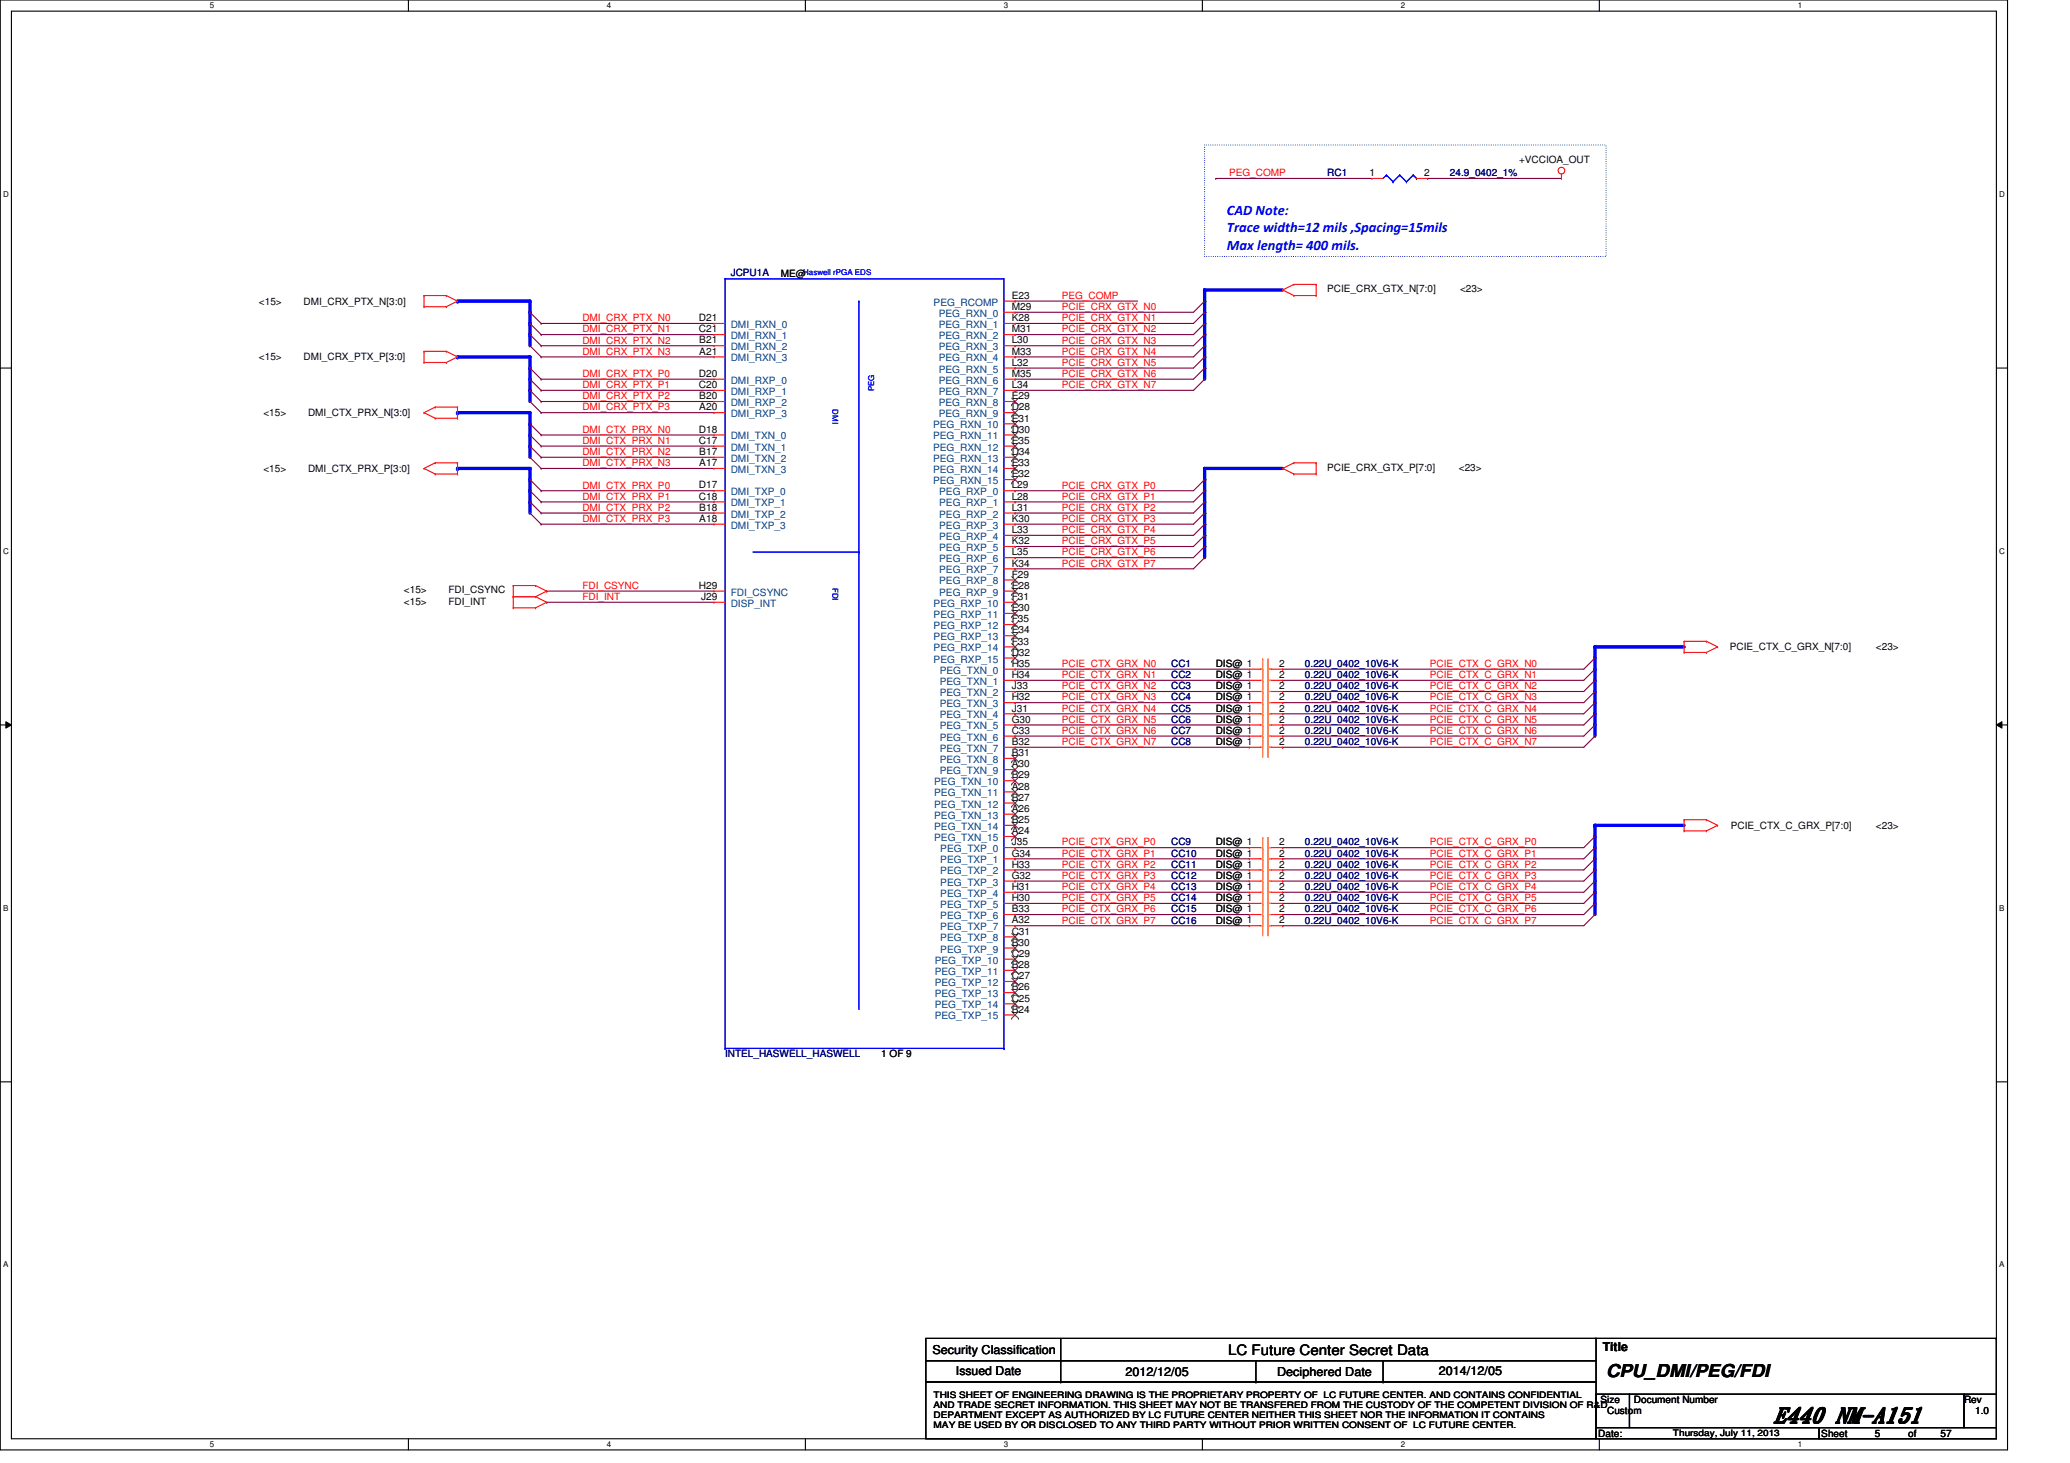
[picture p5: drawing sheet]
<svg xmlns="http://www.w3.org/2000/svg" width="297mm" height="210mm" viewBox="0 0 297 210" stroke-linecap="round" stroke-linejoin="round" font-family="sans-serif">
<path d="M0 0h288.1v208h-288.1zM1.6 1.6h284.9v204.8h-284.9z" fill="none" stroke="#000" stroke-width=".16"/>
<g fill="#fff">
<path d="M30.1 .2h.7v1.2h-.7z"/>
<path d="M30.1 206.6h.7v1.3h-.7z"/>
</g>
<path d="M58.6 0v1.6M58.6 206.4v1.6" fill="none" stroke="#000" stroke-width=".16"/>
<g fill="#fff">
<path d="M87.1 .2h.6v1.2h-.6z"/>
<path d="M87.1 206.6h.6v1.3h-.6z"/>
</g>
<path d="M115.6 0v1.6M115.6 206.4v1.6" fill="none" stroke="#000" stroke-width=".16"/>
<g fill="#fff">
<path d="M144.1 .2h.6v1.2h-.6z"/>
<path d="M144.1 206.6h.6v1.3h-.6z"/>
</g>
<path d="M172.5 0v1.6M172.5 206.4v1.6" fill="none" stroke="#000" stroke-width=".16"/>
<g fill="#fff">
<path d="M201 .2h.7v1.2h-.7z"/>
<path d="M201 206.6h.7v1.3h-.7z"/>
</g>
<path d="M229.5 0v1.6M229.5 206.4v1.6" fill="none" stroke="#000" stroke-width=".16"/>
<g fill="#fff">
<path d="M258 .2h.6v1.2h-.6z"/>
<path d="M258 206.6h.6v1.3h-.6z"/>
<path d="M.4 27.2h.9v1.3h-.9z"/>
<path d="M286.9 27.2h.8v1.3h-.8z"/>
<path d="M.4 78.4h.9v1.3h-.9z"/>
<path d="M286.9 78.4h.8v1.3h-.8z"/>
</g>
<path d="M0 52.8h1.6M286.5 52.8h1.6" fill="none" stroke="#000" stroke-width=".16"/>
<g fill="#fff">
<path d="M.4 129.6h.8v1.3h-.8z"/>
<path d="M286.9 129.6h.7v1.3h-.7z"/>
</g>
<path d="M0 104h1.6M286.5 104h1.6" fill="none" stroke="#000" stroke-width=".16"/>
<path d="M.8 103.5l.8 .5-.8 .5zM286.5 104l.8-.5v1z" fill="#000"/>
<path d="M.8 103.5l.8 .5-.8 .5zM286.5 104l.8-.5v1z" fill="none" stroke="#000" stroke-width=".14"/>
<g fill="#fff">
<path d="M.4 180.8h.8v1.3h-.8z"/>
<path d="M286.9 180.8h.7v1.3h-.7z"/>
</g>
<path d="M0 155.2h1.6M286.5 155.2h1.6" fill="none" stroke="#000" stroke-width=".16"/>
<path d="M172.9 20.8h57.6v16h-57.6z" fill="none" stroke="#00f" stroke-width=".16" stroke-dasharray="0 .3"/>
<path d="M76 48v1.6" fill="none" stroke="#00f" stroke-width=".48"/>
<circle cx="76" cy="48" r=".24" fill="#00f"/>
<path d="M77.6 51.2h.1M77.6 49.6h.1M77.6 48h.1M77.6 46.4h.1M77.6 51.2h24.9M77.6 49.6h24.9M77.6 48h24.9M77.6 46.4h24.9" fill="none" stroke="#800040" stroke-width=".16"/>
<path d="M65.6 43.2h10.4" fill="none" stroke="#00f" stroke-width=".48"/>
<circle cx="65.6" cy="43.2" r=".24" fill="#00f"/>
<path d="M77.6 56h.1M77.6 57.6h.1M77.6 56h24.9M77.6 57.6h24.9" fill="none" stroke="#800040" stroke-width=".16"/>
<path d="M76 56v1.6" fill="none" stroke="#00f" stroke-width=".48"/>
<circle cx="76" cy="56" r=".24" fill="#00f"/>
<path d="M65.6 51.2h10.4" fill="none" stroke="#00f" stroke-width=".48"/>
<circle cx="65.6" cy="51.2" r=".24" fill="#00f"/>
<path d="M77.6 59.2h.1M77.6 54.4h.1M77.6 59.2h24.9M77.6 54.4h24.9" fill="none" stroke="#800040" stroke-width=".16"/>
<path d="M65.6 59.2h10.4" fill="none" stroke="#00f" stroke-width=".48"/>
<circle cx="65.6" cy="59.2" r=".24" fill="#00f"/>
<path d="M76 64v1.6" fill="none" stroke="#00f" stroke-width=".48"/>
<circle cx="76" cy="64" r=".24" fill="#00f"/>
<g fill="none" stroke="#800040" stroke-width=".16">
<path d="M77.6 64h.1M77.6 65.6h.1M77.6 67.2h.1M77.6 62.4h.1M77.6 73.6h.1M77.6 75.2h.1M77.6 70.4h.1M77.6 64h24.9M77.6 65.6h24.9M77.6 67.2h24.9M77.6 62.4h24.9M77.6 73.6h24.9"/>
<path d="M77.6 75.2h24.9M77.6 70.4h24.9"/>
</g>
<path d="M65.6 67.2h10.4" fill="none" stroke="#00f" stroke-width=".48"/>
<circle cx="65.6" cy="67.2" r=".24" fill="#00f"/>
<path d="M76 72v1.6" fill="none" stroke="#00f" stroke-width=".48"/>
<circle cx="76" cy="72" r=".24" fill="#00f"/>
<path d="M77.6 72h.1M77.6 72h24.9M78.4 84.8h.1M78.4 86.4h.1M78.4 84.8h24.1M78.4 86.4h24.1" fill="none" stroke="#800040" stroke-width=".16"/>
<path d="M172.9 78.4v1.6" fill="none" stroke="#00f" stroke-width=".48"/>
<circle cx="172.9" cy="78.4" r=".24" fill="#00f"/>
<path d="M172.9 67.2h11.2" fill="none" stroke="#00f" stroke-width=".48"/>
<circle cx="172.9" cy="67.2" r=".24" fill="#00f"/>
<g fill="none" stroke="#800040" stroke-width=".16">
<path d="M174.5 25.6h.1M174.5 25.6h22.4M204.9 25.6h.1M204.9 25.6h19.2M145.7 43.2h.1M145.7 43.2h17.6M145.7 72h.1M145.7 76.8h.1M145.7 73.6h.1M145.7 75.2h.1M145.7 78.4h.1M145.7 70.4h.1"/>
<path d="M145.7 72h25.6M145.7 76.8h25.6M145.7 73.6h25.6M145.7 75.2h25.6M145.7 78.4h25.6M145.7 70.4h25.6M145.7 81.6h.1M145.7 80h.1M145.7 96h.1M145.7 97.6h.1M145.7 99.2h.1M145.7 81.6h25.6"/>
<path d="M145.7 80h25.6M145.7 96h33.6M145.7 97.6h33.6M145.7 99.2h33.6M145.7 107.2h.1M145.7 104h.1M145.7 100.8h.1M145.7 105.6h.1M145.7 102.4h.1M145.7 107.2h33.6M145.7 104h33.6M145.7 100.8h33.6"/>
<path d="M145.7 105.6h33.6M145.7 102.4h33.6M145.7 123.2h.1M145.7 121.6h.1M145.7 129.6h.1M145.7 124.8h.1M145.7 132.8h.1M145.7 126.4h.1M145.7 131.2h.1M145.7 128h.1M145.7 123.2h33.6M145.7 121.6h33.6"/>
<path d="M145.7 129.6h33.6M145.7 124.8h33.6M145.7 132.8h33.6M145.7 126.4h33.6M145.7 131.2h33.6M145.7 128h33.6"/>
</g>
<path d="M228.9 104v1.6" fill="none" stroke="#00f" stroke-width=".48"/>
<circle cx="228.9" cy="104" r=".24" fill="#00f"/>
<path d="M228.9 92.8h12.8" fill="none" stroke="#00f" stroke-width=".48"/>
<circle cx="228.9" cy="92.8" r=".24" fill="#00f"/>
<g fill="none" stroke="#800040" stroke-width=".16">
<path d="M184.1 99.2h.1M184.1 96h.1M184.1 97.6h.1M184.1 99.2h43.2M184.1 96h43.2M184.1 97.6h43.2M184.1 100.8h.1M184.1 104h.1M184.1 107.2h.1M184.1 102.4h.1M184.1 105.6h.1M184.1 100.8h43.2"/>
<path d="M184.1 104h43.2M184.1 107.2h43.2M184.1 102.4h43.2M184.1 105.6h43.2"/>
</g>
<path d="M228.9 129.6v1.6" fill="none" stroke="#00f" stroke-width=".48"/>
<circle cx="228.9" cy="129.6" r=".24" fill="#00f"/>
<path d="M228.9 118.4h12.8" fill="none" stroke="#00f" stroke-width=".48"/>
<circle cx="228.9" cy="118.4" r=".24" fill="#00f"/>
<g fill="none" stroke="#800040" stroke-width=".16">
<path d="M184.1 123.2h.1M184.1 132.8h.1M184.1 121.6h.1M184.1 129.6h.1M184.1 126.4h.1M184.1 124.8h.1M184.1 128h.1M184.1 131.2h.1M184.1 123.2h43.2M184.1 132.8h43.2M184.1 121.6h43.2M184.1 129.6h43.2"/>
<path d="M184.1 126.4h43.2M184.1 124.8h43.2M184.1 128h43.2M184.1 131.2h43.2"/>
</g>
<path d="M172.9 52.8v1.6" fill="none" stroke="#00f" stroke-width=".48"/>
<circle cx="172.9" cy="52.8" r=".24" fill="#00f"/>
<path d="M172.9 41.6h11.2" fill="none" stroke="#00f" stroke-width=".48"/>
<circle cx="172.9" cy="41.6" r=".24" fill="#00f"/>
<g fill="none" stroke="#800040" stroke-width=".16">
<path d="M145.7 52.8h.1M145.7 56h.1M145.7 44.8h.1M145.7 46.4h.1M145.7 48h.1M145.7 49.6h.1M145.7 54.4h.1M145.7 51.2h.1M145.7 52.8h25.6M145.7 56h25.6M145.7 44.8h25.6M145.7 46.4h25.6"/>
<path d="M145.7 48h25.6M145.7 49.6h25.6M145.7 54.4h25.6M145.7 51.2h25.6"/>
</g>
<path d="M76 43.2v1.6" fill="none" stroke="#00f" stroke-width=".48"/>
<circle cx="76" cy="43.2" r=".24" fill="#00f"/>
<path d="M76 46.4v1.6" fill="none" stroke="#00f" stroke-width=".48"/>
<circle cx="76" cy="46.4" r=".24" fill="#00f"/>
<path d="M76 44.8v1.6" fill="none" stroke="#00f" stroke-width=".48"/>
<circle cx="76" cy="44.8" r=".24" fill="#00f"/>
<path d="M76 67.2v1.6" fill="none" stroke="#00f" stroke-width=".48"/>
<circle cx="76" cy="67.2" r=".24" fill="#00f"/>
<path d="M76 70.4v1.6" fill="none" stroke="#00f" stroke-width=".48"/>
<circle cx="76" cy="70.4" r=".24" fill="#00f"/>
<path d="M76 68.8v1.6" fill="none" stroke="#00f" stroke-width=".48"/>
<circle cx="76" cy="68.8" r=".24" fill="#00f"/>
<path d="M76 59.2v1.6" fill="none" stroke="#00f" stroke-width=".48"/>
<circle cx="76" cy="59.2" r=".24" fill="#00f"/>
<path d="M76 62.4v1.6" fill="none" stroke="#00f" stroke-width=".48"/>
<circle cx="76" cy="62.4" r=".24" fill="#00f"/>
<path d="M76 60.8v1.6" fill="none" stroke="#00f" stroke-width=".48"/>
<circle cx="76" cy="60.8" r=".24" fill="#00f"/>
<path d="M76 51.2v1.6" fill="none" stroke="#00f" stroke-width=".48"/>
<circle cx="76" cy="51.2" r=".24" fill="#00f"/>
<path d="M76 54.4v1.6" fill="none" stroke="#00f" stroke-width=".48"/>
<circle cx="76" cy="54.4" r=".24" fill="#00f"/>
<path d="M76 52.8v1.6" fill="none" stroke="#00f" stroke-width=".48"/>
<circle cx="76" cy="52.8" r=".24" fill="#00f"/>
<path d="M172.9 46.4v1.6" fill="none" stroke="#00f" stroke-width=".48"/>
<circle cx="172.9" cy="46.4" r=".24" fill="#00f"/>
<path d="M172.9 41.6v1.6" fill="none" stroke="#00f" stroke-width=".48"/>
<circle cx="172.9" cy="41.6" r=".24" fill="#00f"/>
<path d="M172.9 44.8v1.6" fill="none" stroke="#00f" stroke-width=".48"/>
<circle cx="172.9" cy="44.8" r=".24" fill="#00f"/>
<path d="M172.9 43.2v1.6" fill="none" stroke="#00f" stroke-width=".48"/>
<circle cx="172.9" cy="43.2" r=".24" fill="#00f"/>
<path d="M172.9 49.6v1.6" fill="none" stroke="#00f" stroke-width=".48"/>
<circle cx="172.9" cy="49.6" r=".24" fill="#00f"/>
<path d="M172.9 48v1.6" fill="none" stroke="#00f" stroke-width=".48"/>
<circle cx="172.9" cy="48" r=".24" fill="#00f"/>
<path d="M172.9 51.2v1.6" fill="none" stroke="#00f" stroke-width=".48"/>
<circle cx="172.9" cy="51.2" r=".24" fill="#00f"/>
<path d="M228.9 99.2v1.6" fill="none" stroke="#00f" stroke-width=".48"/>
<circle cx="228.9" cy="99.2" r=".24" fill="#00f"/>
<path d="M228.9 94.4v1.6" fill="none" stroke="#00f" stroke-width=".48"/>
<circle cx="228.9" cy="94.4" r=".24" fill="#00f"/>
<path d="M228.9 92.8v1.6" fill="none" stroke="#00f" stroke-width=".48"/>
<circle cx="228.9" cy="92.8" r=".24" fill="#00f"/>
<path d="M228.9 97.6v1.6" fill="none" stroke="#00f" stroke-width=".48"/>
<circle cx="228.9" cy="97.6" r=".24" fill="#00f"/>
<path d="M228.9 96v1.6" fill="none" stroke="#00f" stroke-width=".48"/>
<circle cx="228.9" cy="96" r=".24" fill="#00f"/>
<path d="M228.9 102.4v1.6" fill="none" stroke="#00f" stroke-width=".48"/>
<circle cx="228.9" cy="102.4" r=".24" fill="#00f"/>
<path d="M228.9 100.8v1.6" fill="none" stroke="#00f" stroke-width=".48"/>
<circle cx="228.9" cy="100.8" r=".24" fill="#00f"/>
<path d="M172.9 73.6v1.6" fill="none" stroke="#00f" stroke-width=".48"/>
<circle cx="172.9" cy="73.6" r=".24" fill="#00f"/>
<path d="M172.9 68.8v1.6" fill="none" stroke="#00f" stroke-width=".48"/>
<circle cx="172.9" cy="68.8" r=".24" fill="#00f"/>
<path d="M172.9 67.2v1.6" fill="none" stroke="#00f" stroke-width=".48"/>
<circle cx="172.9" cy="67.2" r=".24" fill="#00f"/>
<path d="M172.9 72v1.6" fill="none" stroke="#00f" stroke-width=".48"/>
<circle cx="172.9" cy="72" r=".24" fill="#00f"/>
<path d="M172.9 70.4v1.6" fill="none" stroke="#00f" stroke-width=".48"/>
<circle cx="172.9" cy="70.4" r=".24" fill="#00f"/>
<path d="M172.9 76.8v1.6" fill="none" stroke="#00f" stroke-width=".48"/>
<circle cx="172.9" cy="76.8" r=".24" fill="#00f"/>
<path d="M172.9 75.2v1.6" fill="none" stroke="#00f" stroke-width=".48"/>
<circle cx="172.9" cy="75.2" r=".24" fill="#00f"/>
<path d="M228.9 126.4v1.6" fill="none" stroke="#00f" stroke-width=".48"/>
<circle cx="228.9" cy="126.4" r=".24" fill="#00f"/>
<path d="M228.9 118.4v1.6" fill="none" stroke="#00f" stroke-width=".48"/>
<circle cx="228.9" cy="118.4" r=".24" fill="#00f"/>
<path d="M228.9 121.6v1.6" fill="none" stroke="#00f" stroke-width=".48"/>
<circle cx="228.9" cy="121.6" r=".24" fill="#00f"/>
<path d="M228.9 120v1.6" fill="none" stroke="#00f" stroke-width=".48"/>
<circle cx="228.9" cy="120" r=".24" fill="#00f"/>
<path d="M228.9 124.8v1.6" fill="none" stroke="#00f" stroke-width=".48"/>
<circle cx="228.9" cy="124.8" r=".24" fill="#00f"/>
<path d="M228.9 123.2v1.6" fill="none" stroke="#00f" stroke-width=".48"/>
<circle cx="228.9" cy="123.2" r=".24" fill="#00f"/>
<path d="M228.9 128v1.6" fill="none" stroke="#00f" stroke-width=".48"/>
<circle cx="228.9" cy="128" r=".24" fill="#00f"/>
<g fill="none" stroke="#f00" stroke-width=".16">
<path d="M196.9 25.6h.1M196.9 25.6h1.6M203.3 25.6h1.6M204.9 25.6h.1M224.1 25.6h.1M224.1 25v.6M60.8 42.4h.1M60.8 44h.1M60.8 50.4h.1M60.8 52h.1M60.8 59.2h.1M60.8 42.4h3.2"/>
<path d="M60.8 42.4v1.6M60.8 50.4v1.6M60.8 44h3.2M60.8 50.4h3.2M60.8 52h3.2M60.8 59.2l1.6 .8M62.4 58.4h.1M62.4 58.4l-1.6 .8M62.4 58.4h3.2M64 42.4h.1M64 44h.1M64 50.4h.1"/>
<path d="M64 52h.1M64 42.4l1.6 .8M64 50.4l1.6 .8M65.6 43.2h.1M65.6 51.2h.1M65.6 58.4h.1M65.6 43.2l-1.6 .8M65.6 51.2l-1.6 .8M65.6 58.4v1.6M102.5 59.2h.1M102.5 57.6h.1M102.5 56h.1"/>
<path d="M102.5 54.4h.1M102.5 51.2h.1M102.5 49.6h.1M102.5 48h.1M102.5 46.4h.1M102.5 59.2h1.6M102.5 57.6h1.6M102.5 56h1.6M102.5 54.4h1.6M102.5 51.2h1.6M102.5 49.6h1.6M102.5 48h1.6"/>
<path d="M102.5 46.4h1.6M144.1 59.2h1.6M144.1 57.6h1.6M144.1 56h1.6M144.1 54.4h1.6M144.1 52.8h1.6M144.1 51.2h1.6M144.1 49.6h1.6M144.1 48h1.6M144.1 46.4h1.6M144.1 44.8h1.6M144.1 43.2h1.6"/>
<path d="M145.7 59.2h.1M145.7 57.6h.1M145.7 56h.1M145.7 54.4h.1M145.7 52.8h.1M145.7 51.2h.1M145.7 49.6h.1M145.7 48h.1M145.7 46.4h.1M145.7 44.8h.1M145.7 43.2h.1M184.1 41.6h.1"/>
<path d="M184.1 41.6l1.6 .8M185.7 40.8h.1M185.7 42.4h.1M185.7 42.4h3.2M185.7 40.8h3.2M185.7 40.8l-1.6 .8M188.9 42.4h.1M188.9 40.8h.1M188.9 40.8v1.6M60.8 67.2h.1M60.8 67.2l1.6 .8M62.4 60h.1"/>
<path d="M62.4 66.4h.1M62.4 68h.1M62.4 60h3.2M62.4 66.4l-1.6 .8M62.4 66.4h3.2M62.4 68h3.2M65.6 60h.1M65.6 66.4h.1M65.6 68h.1M65.6 66.4v1.6M102.5 75.2h.1M102.5 73.6h.1"/>
<path d="M102.5 72h.1M102.5 70.4h.1M102.5 67.2h.1M102.5 65.6h.1M102.5 64h.1M102.5 62.4h.1M102.5 75.2h1.6M102.5 73.6h1.6M102.5 72h1.6M102.5 70.4h1.6M102.5 67.2h1.6M102.5 65.6h1.6"/>
<path d="M102.5 64h1.6M102.5 62.4h1.6M144.1 78.4h1.6M144.1 76.8h1.6M144.1 75.2h1.6M144.1 73.6h1.6M144.1 72h1.6M144.1 70.4h1.6M144.1 68.8h1.6M144.1 67.2h1.6M144.1 65.6h1.6M144.1 64h1.6"/>
<path d="M144.1 62.4h1.6M144.1 60.8h1.6M145.7 78.4h.1M145.7 76.8h.1M145.7 75.2h.1M145.7 73.6h.1M145.7 72h.1M145.7 70.4h.1M145.7 68.8h.1M145.7 67.2h.1M145.7 65.6h.1M145.7 64h.1"/>
<path d="M145.7 62.4h.1M145.7 60.8h.1M184.1 67.2h.1M184.1 67.2l1.6 .8M185.7 66.4h.1M185.7 68h.1M185.7 66.4h3.2M185.7 68h3.2M185.7 66.4l-1.6 .8M188.9 68h.1M188.9 66.4h.1M188.9 66.4v1.6"/>
<path d="M73.6 87.2h.1M73.6 85.6h.1M73.6 84h.1M73.6 85.6h3.2M73.6 87.2h3.2M73.6 84v3.2M73.6 84h3.2M76.8 85.6h.1M76.8 87.2h.1M76.8 84h.1M76.8 85.6l1.6 .8M76.8 84l1.6 .8"/>
<path d="M78.4 86.4h.1M78.4 84.8h.1M78.4 86.4l-1.6 .8M78.4 84.8l-1.6 .8M102.5 86.4h.1M102.5 84.8h.1M102.5 86.4h1.6M102.5 84.8h1.6M144.1 99.2h1.6M144.1 96h1.6M144.1 97.6h1.6M144.1 94.4h1.6"/>
<path d="M144.1 92.8h1.6M144.1 91.2h1.6M144.1 89.6h1.6M144.1 88h1.6M144.1 86.4h1.6M144.1 84.8h1.6M144.1 83.2h1.6M144.1 81.6h1.6M144.1 80h1.6M145.7 99.2h.1M145.7 97.6h.1M145.7 96h.1"/>
<path d="M145.7 94.4h.1M145.7 92.8h.1M145.7 91.2h.1M145.7 89.6h.1M145.7 88h.1M145.7 86.4h.1M145.7 84.8h.1M145.7 83.2h.1M145.7 81.6h.1M145.7 80h.1M179.3 99.2h.1M179.3 96h.1"/>
<path d="M179.3 97.6h.1M179.3 99.2h1.6M179.3 96h1.6M179.3 97.6h1.6M182.5 99.2h1.6M182.5 96h1.6M182.5 97.6h1.6M184.1 99.2h.1M184.1 96h.1M184.1 97.6h.1M241.7 92h.1M241.7 93.6h.1"/>
<path d="M241.7 92h3.2M241.7 92v1.6M241.7 93.6h3.2M244.9 92h.1M244.9 93.6h.1M244.9 92l1.6 .8M246.5 92.8h.1M246.5 92.8l-1.6 .8M144.1 102.4h1.6M144.1 118.4h1.6M144.1 116.8h1.6M144.1 115.2h1.6"/>
<path d="M144.1 113.6h1.6M144.1 112h1.6M144.1 110.4h1.6M144.1 108.8h1.6M144.1 107.2h1.6M144.1 105.6h1.6M144.1 104h1.6M144.1 100.8h1.6M145.7 118.4h.1M145.7 116.8h.1M145.7 115.2h.1M145.7 113.6h.1"/>
<path d="M145.7 112h.1M145.7 110.4h.1M145.7 108.8h.1M145.7 107.2h.1M145.7 105.6h.1M145.7 104h.1M145.7 102.4h.1M145.7 100.8h.1M179.3 102.4h.1M179.3 107.2h.1M179.3 104h.1M179.3 100.8h.1"/>
<path d="M179.3 105.6h.1M179.3 102.4h1.6M179.3 107.2h1.6M179.3 105.6h1.6M179.3 104h1.6M179.3 100.8h1.6M182.5 102.4h1.6M182.5 107.2h1.6M182.5 105.6h1.6M182.5 104h1.6M182.5 100.8h1.6M184.1 102.4h.1"/>
<path d="M184.1 107.2h.1M184.1 104h.1M184.1 100.8h.1M184.1 105.6h.1M241.7 117.6h.1M241.7 119.2h.1M241.7 117.6v1.6M241.7 117.6h3.2M241.7 119.2h3.2M244.9 117.6h.1M244.9 119.2h.1M244.9 117.6l1.6 .8"/>
<path d="M246.5 118.4h.1M246.5 118.4l-1.6 .8M144.1 131.2h1.6M144.1 128h1.6M144.1 124.8h1.6M144.1 139.2h1.6M144.1 137.6h1.6M144.1 136h1.6M144.1 134.4h1.6M144.1 132.8h1.6M144.1 129.6h1.6M144.1 126.4h1.6"/>
<path d="M144.1 123.2h1.6M144.1 121.6h1.6M144.1 120h1.6M145.7 139.2h.1M145.7 137.6h.1M145.7 136h.1M145.7 134.4h.1M145.7 132.8h.1M145.7 131.2h.1M145.7 129.6h.1M145.7 128h.1M145.7 126.4h.1"/>
<path d="M145.7 124.8h.1M145.7 123.2h.1M145.7 121.6h.1M145.7 120h.1M179.3 131.2h.1M179.3 128h.1M179.3 124.8h.1M179.3 121.6h.1M179.3 132.8h.1M179.3 129.6h.1M179.3 126.4h.1M179.3 123.2h.1"/>
<path d="M179.3 131.2h1.6M179.3 128h1.6M179.3 124.8h1.6M179.3 132.8h1.6M179.3 129.6h1.6M179.3 126.4h1.6M179.3 123.2h1.6M179.3 121.6h1.6M182.5 131.2h1.6M182.5 128h1.6M182.5 124.8h1.6M182.5 132.8h1.6"/>
<path d="M182.5 129.6h1.6M182.5 126.4h1.6M182.5 123.2h1.6M182.5 121.6h1.6M184.1 131.2h.1M184.1 128h.1M184.1 124.8h.1M184.1 121.6h.1M184.1 132.8h.1M184.1 129.6h.1M184.1 126.4h.1M184.1 123.2h.1"/>
<path d="M144.1 145.6h1.6M144.1 144h1.6M144.1 142.4h1.6M144.1 140.8h1.6M145.7 145.6h.1M145.7 144h.1M145.7 142.4h.1M145.7 140.8h.1"/>
<circle cx="224.1" cy="24.5" r=".48"/>
</g>
<g fill="none" stroke="#800040" stroke-width=".16">
<path d="M76 48h.1M76 52.8h.1M76 54.4h.1M76 56h.1M76 57.6h.1M76 44.8h.1M76 49.6h.1M76 46.4h.1M76 48l1.6 1.6M76 52.8l1.6 1.6M76 54.4l1.6 1.6M76 56l1.6 1.6"/>
<path d="M76 57.6l1.6 1.6M76 44.8l1.6 1.6M76 49.6l1.6 1.6M76 46.4l1.6 1.6M172.9 43.2h.1M172.9 54.4h.1M172.9 52.8h.1M172.9 51.2h.1M172.9 49.6h.1M172.9 48h.1M172.9 46.4h.1M172.9 44.8h.1"/>
<path d="M172.9 43.2l-1.6 1.6M172.9 54.4l-1.6 1.6M172.9 52.8l-1.6 1.6M172.9 51.2l-1.6 1.6M172.9 49.6l-1.6 1.6M172.9 48l-1.6 1.6M172.9 46.4l-1.6 1.6M172.9 44.8l-1.6 1.6M76 68.8h.1M76 70.4h.1M76 72h.1M76 73.6h.1"/>
<path d="M76 64h.1M76 65.6h.1M76 60.8h.1M76 62.4h.1M76 68.8l1.6 1.6M76 70.4l1.6 1.6M76 72l1.6 1.6M76 73.6l1.6 1.6M76 64l1.6 1.6M76 65.6l1.6 1.6M76 60.8l1.6 1.6M76 62.4l1.6 1.6"/>
<path d="M172.9 72h.1M172.9 73.6h.1M172.9 75.2h.1M172.9 76.8h.1M172.9 78.4h.1M172.9 68.8h.1M172.9 70.4h.1M172.9 72l-1.6 1.6M172.9 73.6l-1.6 1.6M172.9 75.2l-1.6 1.6M172.9 76.8l-1.6 1.6M172.9 78.4l-1.6 1.6"/>
<path d="M172.9 68.8l-1.6 1.6M172.9 70.4l-1.6 1.6M172.9 80h.1M172.9 80l-1.6 1.6M228.9 94.4h.1M228.9 99.2h.1M228.9 97.6h.1M228.9 96h.1M228.9 94.4l-1.6 1.6M228.9 99.2l-1.6 1.6M228.9 97.6l-1.6 1.6M228.9 96l-1.6 1.6"/>
<path d="M228.9 105.6h.1M228.9 104h.1M228.9 102.4h.1M228.9 100.8h.1M228.9 105.6l-1.6 1.6M228.9 104l-1.6 1.6M228.9 102.4l-1.6 1.6M228.9 100.8l-1.6 1.6M228.9 131.2h.1M228.9 129.6h.1M228.9 128h.1M228.9 126.4h.1"/>
<path d="M228.9 124.8h.1M228.9 123.2h.1M228.9 121.6h.1M228.9 120h.1M228.9 131.2l-1.6 1.6M228.9 129.6l-1.6 1.6M228.9 128l-1.6 1.6M228.9 126.4l-1.6 1.6M228.9 124.8l-1.6 1.6M228.9 123.2l-1.6 1.6M228.9 121.6l-1.6 1.6M228.9 120l-1.6 1.6"/>
</g>
<g fill="none" stroke="#000" stroke-width=".16">
<path d="M132.9 192h96.1v3.2h-96.1zM132.9 195.2h96.1v3.1h-96.1zM132.9 198.3h96.1v8.1h-96.1zM152.2 195.2h.1M152.2 198.3h.1M152.2 192v6.3M180.2 198.3h.1M180.2 195.2v3.1M198.5 198.3h.1M198.5 195.2v3.1M228.9 192h57.6M286.5 192h.1"/>
<path d="M286.5 192v8M229 200h4.8v4.8h-4.8zM229 204.8h32v1.6h-32zM233.8 200h48v4.8h-48zM261 204.8h25.5v1.6h-25.5zM281.8 200h4.7v4.8h-4.7z"/>
</g>
<g fill="none" stroke="#ff8000" stroke-width=".16">
<path d="M180.9 99.2h.3M180.9 96h.3M180.9 97.6h.3M181.2 99.2h.1M181.2 97.8h.1M181.2 96h.1M181.2 94.6h.1M181.2 99.4h.1M181.2 97.6h.1M181.2 96.2h.1M181.2 94.6v14.1M182 97.8h.1"/>
<path d="M182 99.2h.1M182 94.6h.1M182 96h.1M182 99.4h.1M182 96.2h.1M182 97.6h.1M182 94.6v14.1M182 99.2h.5M182 96h.5M182 97.6h.5M180.9 102.4h.3M180.9 107.2h.3"/>
<path d="M180.9 104h.3M180.9 100.8h.3M180.9 105.6h.3M181.2 102.4h.1M181.2 101h.1M181.2 107.2h.1M181.2 105.8h.1M181.2 104h.1M181.2 102.6h.1M181.2 100.8h.1M181.2 105.6h.1M181.2 104.2h.1"/>
<path d="M182 101h.1M182 102.4h.1M182 105.8h.1M182 107.2h.1M182 102.6h.1M182 104h.1M182 100.8h.1M182 104.2h.1M182 105.6h.1M182 102.4h.5M182 107.2h.5M182 104h.5"/>
<path d="M182 100.8h.5M182 105.6h.5M180.9 131.2h.3M180.9 128h.3M180.9 124.8h.3M180.9 121.6h.3M180.9 132.8h.3M180.9 129.6h.3M180.9 126.4h.3M180.9 123.2h.3M181.2 131.2h.1M181.2 129.8h.1"/>
<path d="M181.2 128h.1M181.2 126.6h.1M181.2 124.8h.1M181.2 123.4h.1M181.2 121.6h.1M181.2 120.2h.1M181.2 132.8h.1M181.2 131.4h.1M181.2 129.6h.1M181.2 128.2h.1M181.2 126.4h.1M181.2 125h.1"/>
<path d="M181.2 123.2h.1M181.2 121.8h.1M181.2 120.2v14.1M182 129.8h.1M182 131.2h.1M182 126.6h.1M182 128h.1M182 123.4h.1M182 124.8h.1M182 120.2h.1M182 121.6h.1M182 131.4h.1"/>
<path d="M182 132.8h.1M182 128.2h.1M182 129.6h.1M182 125h.1M182 126.4h.1M182 121.8h.1M182 123.2h.1M182 120.2v14.1M182 131.2h.5M182 128h.5M182 124.8h.5M182 121.6h.5"/>
<path d="M182 132.8h.5M182 129.6h.5M182 126.4h.5M182 123.2h.5"/>
</g>
<g fill="none" stroke="#00f" stroke-width=".16">
<path d="M198.9 25.1h.1M198.9 25.1l-.4 .5M198.9 25.1l1 1M199.9 26.1h.1M200.9 25.1h.1M200.9 25.1l-1 1M200.9 25.1l.9 1M201.8 26.1h.1M202.8 25.1h.1M202.8 25.1l-1 1M202.8 25.1l.5 .5M203.3 25.6h.1"/>
<path d="M104.1 40h.1M104.1 40v110.4M104.1 40h40v110.4M123.3 43.2h.1M123.3 43.2v101.6M108.1 79.2h15.2M123.3 79.2h.1M104.1 150.4h.1M104.1 150.4h40M144.1 150.4h.1"/>
</g>
<g fill="none" stroke="#804000" stroke-width=".14">
<path d="M145.2 59.7h.1M145.2 58.1h.1M145.2 58.7l.9 1M145.2 57.1l.9 1M146.1 58.7l-.9 1M146.1 57.1l-.9 1M146.1 59.7h.1M146.1 58.1h.1M145.2 69.3h.1M145.2 67.7h.1M145.2 66.1h.1M145.2 64.5h.1"/>
<path d="M145.2 62.9h.1M145.2 61.3h.1M145.2 68.3l.9 1M145.2 66.7l.9 1M145.2 65.1l.9 1M145.2 63.5l.9 1M145.2 61.9l.9 1M145.2 60.3l.9 1M146.1 68.3l-.9 1M146.1 66.7l-.9 1M146.1 65.1l-.9 1M146.1 63.5l-.9 1"/>
<path d="M146.1 61.9l-.9 1M146.1 60.3l-.9 1M146.1 69.3h.1M146.1 67.7h.1M146.1 66.1h.1M146.1 64.5h.1M146.1 62.9h.1M146.1 61.3h.1M145.2 94.9h.1M145.2 93.3h.1M145.2 91.7h.1M145.2 90.1h.1"/>
<path d="M145.2 88.5h.1M145.2 86.9h.1M145.2 85.3h.1M145.2 83.7h.1M145.2 93.9l.9 1M145.2 92.3l.9 1M145.2 90.7l.9 1M145.2 89.1l.9 1M145.2 87.5l.9 1M145.2 85.9l.9 1M145.2 84.3l.9 1M145.2 82.7l.9 1"/>
<path d="M146.1 93.9l-.9 1M146.1 92.3l-.9 1M146.1 90.7l-.9 1M146.1 89.1l-.9 1M146.1 87.5l-.9 1M146.1 85.9l-.9 1M146.1 84.3l-.9 1M146.1 82.7l-.9 1M146.1 94.9h.1M146.1 93.3h.1M146.1 91.7h.1M146.1 90.1h.1"/>
<path d="M146.1 88.5h.1M146.1 86.9h.1M146.1 85.3h.1M146.1 83.7h.1M145.2 118.9h.1M145.2 117.3h.1M145.2 115.7h.1M145.2 114.1h.1M145.2 112.5h.1M145.2 110.9h.1M145.2 109.3h.1M145.2 119.5l.9 1"/>
<path d="M145.2 117.9l.9 1M145.2 116.3l.9 1M145.2 114.7l.9 1M145.2 113.1l.9 1M145.2 111.5l.9 1M145.2 109.9l.9 1M145.2 108.3l.9 1M146.1 119.5l-.9 1M146.1 117.9l-.9 1M146.1 116.3l-.9 1M146.1 114.7l-.9 1M146.1 113.1l-.9 1"/>
<path d="M146.1 111.5l-.9 1M146.1 109.9l-.9 1M146.1 108.3l-.9 1M146.1 118.9h.1M146.1 117.3h.1M146.1 115.7h.1M146.1 114.1h.1M146.1 112.5h.1M146.1 110.9h.1M146.1 109.3h.1M145.2 139.7h.1M145.2 138.1h.1"/>
<path d="M145.2 136.5h.1M145.2 134.9h.1M145.2 120.5h.1M145.2 138.7l.9 1M145.2 137.1l.9 1M145.2 135.5l.9 1M145.2 133.9l.9 1M146.1 138.7l-.9 1M146.1 137.1l-.9 1M146.1 135.5l-.9 1M146.1 133.9l-.9 1M146.1 139.7h.1"/>
<path d="M146.1 138.1h.1M146.1 136.5h.1M146.1 134.9h.1M146.1 120.5h.1M145.2 146.1h.1M145.2 144.5h.1M145.2 142.9h.1M145.2 141.3h.1M145.2 145.1l.9 1M145.2 143.5l.9 1M145.2 141.9l.9 1M145.2 140.3l.9 1"/>
<path d="M146.1 145.1l-.9 1M146.1 143.5l-.9 1M146.1 141.9l-.9 1M146.1 140.3l-.9 1M146.1 146.1h.1M146.1 144.5h.1M146.1 142.9h.1M146.1 141.3h.1"/>
</g>
<text font-size="3" x="254.6" y="204.1">E440 NM-A151</text>
<text font-size="2.6" x="230.5" y="197.5">CPU_DMI/PEG/FDI</text>
<g font-size="2.1" fill="#00f">
<text x="176.1" y="30.8">CAD Note:</text>
<text x="176.1" y="33.3">Trace width=12 mils ,Spacing=15mils</text>
<text x="176.1" y="35.8">Max length= 400 mils.</text>
</g>
<text font-size="2.1" x="176.2" y="194.4">LC Future Center Secret Data</text>
<g font-size="1.8">
<text x="133.8" y="194.3">Security Classification</text>
<text x="137.2" y="197.3">Issued Date</text>
<text x="161.5" y="197.5">2012/12/05</text>
<text x="183.3" y="197.5">Deciphered Date</text>
<text x="206.5" y="197.3">2014/12/05</text>
<text x="230" y="193.8">Title</text>
</g>
<g font-size="1.4">
<text x="218" y="23.4">+VCCIOA_OUT</text>
<text x="196.5" y="25.3">1</text>
<text x="204.4" y="25.3">2</text>
<text x="112.1" y="39.7">ME@</text>
<text x="190.5" y="41.9">PCIE_CRX_GTX_N[7:0]</text>
<text x="209.5" y="41.9">&lt;23&gt;</text>
<text x="37.2" y="43.7">&lt;15&gt;</text>
<text x="43.6" y="43.7">DMI_CRX_PTX_N[3:0]</text>
<text x="100.3" y="47.7">C21</text>
<text x="100.3" y="46.1">D21</text>
<text x="145.2" y="47.7">M31</text>
<text x="145.2" y="46.1">K28</text>
<text x="145.2" y="44.5">M29</text>
<text x="145.2" y="42.9">E23</text>
<text x="37.2" y="51.7">&lt;15&gt;</text>
<text x="43.6" y="51.7">DMI_CRX_PTX_P[3:0]</text>
<text x="100.3" y="50.9">A21</text>
<text x="100.3" y="49.3">B21</text>
<text x="145.2" y="52.5">L32</text>
<text x="145.2" y="50.9">M33</text>
<text x="145.2" y="49.3">L30</text>
<text x="37.8" y="59.7">&lt;15&gt;</text>
<text x="44.2" y="59.7">DMI_CTX_PRX_N[3:0]</text>
<text x="100.3" y="55.7">C20</text>
<text x="100.3" y="54.1">D20</text>
<text x="100.3" y="58.9">A20</text>
<text x="100.3" y="57.3">B20</text>
<text x="145.2" y="58.9">D28</text>
<text x="145.2" y="57.3">E29</text>
<text x="145.2" y="55.7">L34</text>
<text x="145.2" y="54.1">M35</text>
<text x="100.3" y="63.7">C17</text>
<text x="100.3" y="62.1">D18</text>
<text x="100.3" y="65.3">B17</text>
<text x="145.2" y="65.3">D34</text>
<text x="145.2" y="63.7">E35</text>
<text x="145.2" y="62.1">D30</text>
<text x="145.2" y="60.5">E31</text>
<text x="37.8" y="67.7">&lt;15&gt;</text>
<text x="44.2" y="67.7">DMI_CTX_PRX_P[3:0]</text>
<text x="100.3" y="71.7">C18</text>
<text x="100.3" y="70.1">D17</text>
<text x="100.3" y="66.9">A17</text>
<text x="145.2" y="71.7">L28</text>
<text x="145.2" y="70.1">L29</text>
<text x="145.2" y="68.5">E32</text>
<text x="145.2" y="66.9">E33</text>
<text x="190.5" y="67.5">PCIE_CRX_GTX_P[7:0]</text>
<text x="209.3" y="67.5">&lt;23&gt;</text>
<text x="100.3" y="74.9">A18</text>
<text x="100.3" y="73.3">B18</text>
<text x="145.2" y="76.5">L33</text>
<text x="145.2" y="74.9">K30</text>
<text x="145.2" y="73.3">L31</text>
<text x="145.2" y="82.9">F29</text>
<text x="145.2" y="81.3">K34</text>
<text x="145.2" y="79.7">L35</text>
<text x="145.2" y="78.1">K32</text>
<text x="58" y="86.7">&lt;15&gt;</text>
<text x="58" y="85.1">&lt;15&gt;</text>
<text x="64.4" y="86.7">FDI_INT</text>
<text x="64.4" y="85.1">FDI_CSYNC</text>
<text x="100.3" y="84.5">H29</text>
<text x="100.6" y="86.1">J29</text>
<text x="145.2" y="89.3">F35</text>
<text x="145.2" y="87.7">E30</text>
<text x="145.2" y="86.1">F31</text>
<text x="145.2" y="84.5">E28</text>
<text x="145.2" y="95.7">H35</text>
<text x="145.2" y="94.1">D32</text>
<text x="145.2" y="92.5">F33</text>
<text x="145.2" y="90.9">E34</text>
<text x="174.5" y="95.7">DIS@ 1</text>
<text x="183.6" y="95.7">2</text>
<text x="248.2" y="93.3">PCIE_CTX_C_GRX_N[7:0]</text>
<text x="269.2" y="93.3">&lt;23&gt;</text>
<text x="145.2" y="100.5">H32</text>
<text x="145.2" y="98.9">J33</text>
<text x="145.2" y="97.3">H34</text>
<text x="174.5" y="98.9">DIS@ 1</text>
<text x="174.5" y="100.5">DIS@ 1</text>
<text x="174.5" y="97.3">DIS@ 1</text>
<text x="183.6" y="98.9">2</text>
<text x="183.6" y="100.5">2</text>
<text x="183.6" y="97.3">2</text>
<text x="145.2" y="106.9">B32</text>
<text x="145.2" y="105.3">C33</text>
<text x="145.2" y="103.7">G30</text>
<text x="145.2" y="102.1">J31</text>
<text x="174.5" y="102.1">DIS@ 1</text>
<text x="174.5" y="106.9">DIS@ 1</text>
<text x="174.5" y="103.7">DIS@ 1</text>
<text x="174.5" y="105.3">DIS@ 1</text>
<text x="183.6" y="102.1">2</text>
<text x="183.6" y="106.9">2</text>
<text x="183.6" y="103.7">2</text>
<text x="183.6" y="105.3">2</text>
<text x="145.2" y="113.3">A28</text>
<text x="145.2" y="111.7">B29</text>
<text x="145.2" y="110.1">A30</text>
<text x="145.2" y="108.5">B31</text>
<text x="145.2" y="119.7">A24</text>
<text x="145.2" y="118.1">B25</text>
<text x="145.2" y="116.5">A26</text>
<text x="145.2" y="114.9">B27</text>
<text x="248.4" y="118.9">PCIE_CTX_C_GRX_P[7:0]</text>
<text x="269.2" y="118.9">&lt;23&gt;</text>
<text x="145.2" y="124.5">H33</text>
<text x="145.2" y="122.9">G34</text>
<text x="145.2" y="121.3">J35</text>
<text x="174.5" y="124.5">DIS@ 1</text>
<text x="174.5" y="121.3">DIS@ 1</text>
<text x="174.5" y="122.9">DIS@ 1</text>
<text x="183.6" y="124.5">2</text>
<text x="183.6" y="121.3">2</text>
<text x="183.6" y="122.9">2</text>
<text x="145.2" y="130.9">B33</text>
<text x="145.2" y="129.3">H30</text>
<text x="145.2" y="127.7">H31</text>
<text x="145.2" y="126.1">G32</text>
<text x="174.5" y="130.9">DIS@ 1</text>
<text x="174.5" y="127.7">DIS@ 1</text>
<text x="174.5" y="129.3">DIS@ 1</text>
<text x="174.5" y="126.1">DIS@ 1</text>
<text x="183.6" y="130.9">2</text>
<text x="183.6" y="127.7">2</text>
<text x="183.6" y="129.3">2</text>
<text x="183.6" y="126.1">2</text>
<text x="145.2" y="137.3">C29</text>
<text x="145.2" y="135.7">B30</text>
<text x="145.2" y="134.1">C31</text>
<text x="145.2" y="132.5">A32</text>
<text x="174.5" y="132.5">DIS@ 1</text>
<text x="183.6" y="132.5">2</text>
<text x="145.2" y="143.7">C25</text>
<text x="145.2" y="142.1">B26</text>
<text x="145.2" y="140.5">C27</text>
<text x="145.2" y="138.9">B28</text>
<text x="145.2" y="145.3">B24</text>
<text x="126.5" y="151.7">1 OF 9</text>
<text x="229.7" y="201.3">Size</text>
<text x="230.6" y="202.9">Custom</text>
<text x="234.5" y="201.3">Document Number</text>
<text x="281.8" y="201.3">Rev</text>
<text x="283.4" y="202.9">1.0</text>
<text x="229.4" y="206.1">Date:</text>
<text x="261.4" y="206.1">Sheet</text>
<text x="269" y="206.1">5</text>
<text x="273.8" y="206.1">of</text>
<text x="278.5" y="206.1">57</text>
</g>
<g font-size="1.4" fill="#f00">
<text x="176.4" y="25.3">PEG_COMP</text>
<text x="83.6" y="47.7">DMI_CRX_PTX_N1</text>
<text x="83.6" y="46.1">DMI_CRX_PTX_N0</text>
<text x="152.4" y="42.9">PEG_COMP</text>
<text x="152.4" y="44.5">PCIE_CRX_GTX_N0</text>
<text x="152.4" y="46.1">PCIE_CRX_GTX_N1</text>
<text x="152.4" y="47.7">PCIE_CRX_GTX_N2</text>
<text x="83.6" y="50.9">DMI_CRX_PTX_N3</text>
<text x="83.6" y="49.3">DMI_CRX_PTX_N2</text>
<text x="152.4" y="52.5">PCIE_CRX_GTX_N5</text>
<text x="152.4" y="49.3">PCIE_CRX_GTX_N3</text>
<text x="152.4" y="50.9">PCIE_CRX_GTX_N4</text>
<text x="83.6" y="55.7">DMI_CRX_PTX_P1</text>
<text x="83.6" y="57.3">DMI_CRX_PTX_P2</text>
<text x="83.6" y="58.9">DMI_CRX_PTX_P3</text>
<text x="83.6" y="54.1">DMI_CRX_PTX_P0</text>
<text x="152.4" y="55.7">PCIE_CRX_GTX_N7</text>
<text x="152.4" y="54.1">PCIE_CRX_GTX_N6</text>
<text x="83.6" y="63.7">DMI_CTX_PRX_N1</text>
<text x="83.6" y="65.3">DMI_CTX_PRX_N2</text>
<text x="83.6" y="62.1">DMI_CTX_PRX_N0</text>
<text x="83.6" y="66.9">DMI_CTX_PRX_N3</text>
<text x="83.6" y="70.1">DMI_CTX_PRX_P0</text>
<text x="83.6" y="71.7">DMI_CTX_PRX_P1</text>
<text x="152.4" y="71.7">PCIE_CRX_GTX_P1</text>
<text x="152.4" y="70.1">PCIE_CRX_GTX_P0</text>
<text x="83.6" y="73.3">DMI_CTX_PRX_P2</text>
<text x="83.6" y="74.9">DMI_CTX_PRX_P3</text>
<text x="152.4" y="76.5">PCIE_CRX_GTX_P4</text>
<text x="152.4" y="73.3">PCIE_CRX_GTX_P2</text>
<text x="152.4" y="74.9">PCIE_CRX_GTX_P3</text>
<text x="152.4" y="81.3">PCIE_CRX_GTX_P7</text>
<text x="152.4" y="78.1">PCIE_CRX_GTX_P5</text>
<text x="152.4" y="79.7">PCIE_CRX_GTX_P6</text>
<text x="83.6" y="84.5">FDI_CSYNC</text>
<text x="83.6" y="86.1">FDI_INT</text>
<text x="152.4" y="95.7">PCIE_CTX_GRX_N0</text>
<text x="205.2" y="95.7">PCIE_CTX_C_GRX_N0</text>
<text x="152.4" y="97.3">PCIE_CTX_GRX_N1</text>
<text x="152.4" y="98.9">PCIE_CTX_GRX_N2</text>
<text x="152.4" y="100.5">PCIE_CTX_GRX_N3</text>
<text x="205.2" y="100.5">PCIE_CTX_C_GRX_N3</text>
<text x="205.2" y="98.9">PCIE_CTX_C_GRX_N2</text>
<text x="205.2" y="97.3">PCIE_CTX_C_GRX_N1</text>
<text x="152.4" y="106.9">PCIE_CTX_GRX_N7</text>
<text x="152.4" y="103.7">PCIE_CTX_GRX_N5</text>
<text x="152.4" y="105.3">PCIE_CTX_GRX_N6</text>
<text x="152.4" y="102.1">PCIE_CTX_GRX_N4</text>
<text x="205.2" y="103.7">PCIE_CTX_C_GRX_N5</text>
<text x="205.2" y="106.9">PCIE_CTX_C_GRX_N7</text>
<text x="205.2" y="102.1">PCIE_CTX_C_GRX_N4</text>
<text x="205.2" y="105.3">PCIE_CTX_C_GRX_N6</text>
<text x="152.4" y="122.9">PCIE_CTX_GRX_P1</text>
<text x="152.4" y="121.3">PCIE_CTX_GRX_P0</text>
<text x="152.4" y="124.5">PCIE_CTX_GRX_P2</text>
<text x="205.2" y="122.9">PCIE_CTX_C_GRX_P1</text>
<text x="205.2" y="121.3">PCIE_CTX_C_GRX_P0</text>
<text x="205.2" y="124.5">PCIE_CTX_C_GRX_P2</text>
<text x="152.4" y="129.3">PCIE_CTX_GRX_P5</text>
<text x="152.4" y="126.1">PCIE_CTX_GRX_P3</text>
<text x="152.4" y="130.9">PCIE_CTX_GRX_P6</text>
<text x="152.4" y="127.7">PCIE_CTX_GRX_P4</text>
<text x="205.2" y="129.3">PCIE_CTX_C_GRX_P5</text>
<text x="205.2" y="126.1">PCIE_CTX_C_GRX_P3</text>
<text x="205.2" y="127.7">PCIE_CTX_C_GRX_P4</text>
<text x="205.2" y="130.9">PCIE_CTX_C_GRX_P6</text>
<text x="152.4" y="132.5">PCIE_CTX_GRX_P7</text>
<text x="205.2" y="132.5">PCIE_CTX_C_GRX_P7</text>
</g>
<g font-size="1.4" fill="#000080">
<text x="190.5" y="25.3">RC1</text>
<text x="208.1" y="25.3">24.9_0402_1%</text>
<text x="104.9" y="39.5">JCPU1A</text>
<text x="168.1" y="95.7">CC1</text>
<text x="187.3" y="95.7">0.22U_0402_10V6-K</text>
<text x="168.1" y="98.9">CC3</text>
<text x="168.1" y="100.5">CC4</text>
<text x="168.1" y="97.3">CC2</text>
<text x="187.3" y="98.9">0.22U_0402_10V6-K</text>
<text x="187.3" y="100.5">0.22U_0402_10V6-K</text>
<text x="187.3" y="97.3">0.22U_0402_10V6-K</text>
<text x="168.1" y="102.1">CC5</text>
<text x="168.1" y="106.9">CC8</text>
<text x="168.1" y="103.7">CC6</text>
<text x="168.1" y="105.3">CC7</text>
<text x="187.3" y="102.1">0.22U_0402_10V6-K</text>
<text x="187.3" y="106.9">0.22U_0402_10V6-K</text>
<text x="187.3" y="103.7">0.22U_0402_10V6-K</text>
<text x="187.3" y="105.3">0.22U_0402_10V6-K</text>
<text x="168.1" y="124.5">CC11</text>
<text x="168.1" y="121.3">CC9</text>
<text x="168.1" y="122.9">CC10</text>
<text x="187.3" y="124.5">0.22U_0402_10V6-K</text>
<text x="187.3" y="122.9">0.22U_0402_10V6-K</text>
<text x="187.3" y="121.3">0.22U_0402_10V6-K</text>
<text x="168.1" y="130.9">CC15</text>
<text x="168.1" y="127.7">CC13</text>
<text x="168.1" y="129.3">CC14</text>
<text x="168.1" y="126.1">CC12</text>
<text x="187.3" y="130.9">0.22U_0402_10V6-K</text>
<text x="187.3" y="127.7">0.22U_0402_10V6-K</text>
<text x="187.3" y="129.3">0.22U_0402_10V6-K</text>
<text x="187.3" y="126.1">0.22U_0402_10V6-K</text>
<text x="168.1" y="132.5">CC16</text>
<text x="187.3" y="132.5">0.22U_0402_10V6-K</text>
<text x="104.1" y="151.7">INTEL_HASWELL_HASWELL</text>
</g>
<g font-size="1.4" fill="#004080">
<text x="104.9" y="47.1">DMI_RXN_0</text>
<text x="134" y="43.9">PEG_RCOMP</text>
<text x="134.7" y="47.1">PEG_RXN_1</text>
<text x="134.7" y="45.5">PEG_RXN_0</text>
<text x="104.9" y="51.9">DMI_RXN_3</text>
<text x="104.9" y="50.3">DMI_RXN_2</text>
<text x="104.9" y="48.7">DMI_RXN_1</text>
<text x="134.7" y="53.5">PEG_RXN_5</text>
<text x="134.7" y="51.9">PEG_RXN_4</text>
<text x="134.7" y="50.3">PEG_RXN_3</text>
<text x="134.7" y="48.7">PEG_RXN_2</text>
<text x="104.9" y="59.9">DMI_RXP_3</text>
<text x="104.9" y="58.3">DMI_RXP_2</text>
<text x="104.9" y="56.7">DMI_RXP_1</text>
<text x="104.9" y="55.1">DMI_RXP_0</text>
<text x="134.7" y="59.9">PEG_RXN_9</text>
<text x="134.7" y="58.3">PEG_RXN_8</text>
<text x="134.7" y="56.7">PEG_RXN_7</text>
<text x="134.7" y="55.1">PEG_RXN_6</text>
<text x="104.9" y="64.7">DMI_TXN_1</text>
<text x="104.9" y="63.1">DMI_TXN_0</text>
<text x="133.9" y="64.7">PEG_RXN_12</text>
<text x="133.9" y="63.1">PEG_RXN_11</text>
<text x="133.9" y="61.5">PEG_RXN_10</text>
<text x="104.9" y="71.1">DMI_TXP_0</text>
<text x="104.9" y="67.9">DMI_TXN_3</text>
<text x="104.9" y="66.3">DMI_TXN_2</text>
<text x="133.9" y="69.5">PEG_RXN_15</text>
<text x="133.9" y="67.9">PEG_RXN_14</text>
<text x="133.9" y="66.3">PEG_RXN_13</text>
<text x="134.8" y="71.1">PEG_RXP_0</text>
<text x="104.9" y="75.9">DMI_TXP_3</text>
<text x="104.9" y="74.3">DMI_TXP_2</text>
<text x="104.9" y="72.7">DMI_TXP_1</text>
<text x="134.8" y="77.5">PEG_RXP_4</text>
<text x="134.8" y="75.9">PEG_RXP_3</text>
<text x="134.8" y="74.3">PEG_RXP_2</text>
<text x="134.8" y="72.7">PEG_RXP_1</text>
<text x="134.8" y="83.9">PEG_RXP_8</text>
<text x="134.8" y="82.3">PEG_RXP_7</text>
<text x="134.8" y="80.7">PEG_RXP_6</text>
<text x="134.8" y="79.1">PEG_RXP_5</text>
<text x="104.9" y="87.1">DISP_INT</text>
<text x="104.9" y="85.5">FDI_CSYNC</text>
<text x="134" y="88.7">PEG_RXP_11</text>
<text x="134" y="87.1">PEG_RXP_10</text>
<text x="134.8" y="85.5">PEG_RXP_9</text>
<text x="134" y="95.1">PEG_RXP_15</text>
<text x="134" y="93.5">PEG_RXP_14</text>
<text x="134" y="91.9">PEG_RXP_13</text>
<text x="134" y="90.3">PEG_RXP_12</text>
<text x="134.9" y="101.5">PEG_TXN_3</text>
<text x="134.9" y="99.9">PEG_TXN_2</text>
<text x="134.9" y="98.3">PEG_TXN_1</text>
<text x="134.9" y="96.7">PEG_TXN_0</text>
<text x="134.9" y="107.9">PEG_TXN_7</text>
<text x="134.9" y="106.3">PEG_TXN_6</text>
<text x="134.9" y="104.7">PEG_TXN_5</text>
<text x="134.9" y="103.1">PEG_TXN_4</text>
<text x="134" y="112.7">PEG_TXN_10</text>
<text x="134.9" y="111.1">PEG_TXN_9</text>
<text x="134.9" y="109.5">PEG_TXN_8</text>
<text x="134" y="119.1">PEG_TXN_14</text>
<text x="134" y="117.5">PEG_TXN_13</text>
<text x="134" y="115.9">PEG_TXN_12</text>
<text x="134" y="114.3">PEG_TXN_11</text>
<text x="134" y="120.7">PEG_TXN_15</text>
<text x="134.9" y="125.5">PEG_TXP_2</text>
<text x="134.9" y="123.9">PEG_TXP_1</text>
<text x="134.9" y="122.3">PEG_TXP_0</text>
<text x="134.9" y="131.9">PEG_TXP_6</text>
<text x="134.9" y="130.3">PEG_TXP_5</text>
<text x="134.9" y="128.7">PEG_TXP_4</text>
<text x="134.9" y="127.1">PEG_TXP_3</text>
<text x="134.9" y="136.7">PEG_TXP_9</text>
<text x="134.9" y="135.1">PEG_TXP_8</text>
<text x="134.9" y="133.5">PEG_TXP_7</text>
<text x="134.1" y="143.1">PEG_TXP_13</text>
<text x="134.1" y="141.5">PEG_TXP_12</text>
<text x="134.1" y="139.9">PEG_TXP_11</text>
<text x="134.1" y="138.3">PEG_TXP_10</text>
<text x="134.1" y="146.3">PEG_TXP_15</text>
<text x="134.1" y="144.7">PEG_TXP_14</text>
</g>
<g font-size="1.3">
<text x="134" y="200.5">THIS SHEET OF ENGINEERING DRAWING IS THE PROPRIETARY PROPERTY OF LC FUTURE CENTER. AND CONTAINS CONFIDENTIAL</text>
<text x="134" y="202">AND TRADE SECRET INFORMATION. THIS SHEET MAY NOT BE TRANSFERED FROM THE CUSTODY OF THE COMPETENT DIVISION OF R&amp;D</text>
<text x="134" y="203.5">DEPARTMENT EXCEPT AS AUTHORIZED BY LC FUTURE CENTER NEITHER THIS SHEET NOR THE INFORMATION IT CONTAINS</text>
<text x="134" y="204.9">MAY BE USED BY OR DISCLOSED TO ANY THIRD PARTY WITHOUT PRIOR WRITTEN CONSENT OF LC FUTURE CENTER.</text>
<text x="240.1" y="206">Thursday, July 11, 2013</text>
</g>
<g font-size="1.1">
<text x="30.1" y="1.2">5</text>
<text x="87.1" y="1.2">4</text>
<text x="144.1" y="1.2">3</text>
<text x="201" y="1.2">2</text>
<text x="258" y="1.2">1</text>
<text x=".4" y="28.2">D</text>
<text x="286.9" y="28.2">D</text>
<text x=".4" y="79.4">C</text>
<text x="286.9" y="79.4">C</text>
<text x=".4" y="130.6">B</text>
<text x="286.9" y="130.6">B</text>
<text x=".4" y="181.9">A</text>
<text x="286.9" y="181.9">A</text>
<text x="30.1" y="207.6">5</text>
<text x="87.1" y="207.6">4</text>
<text x="144.1" y="207.6">3</text>
<text x="201" y="207.6">2</text>
<text x="258" y="207.6">1</text>
</g>
<g font-size="1.1" fill="#00f">
<text x="115.3" y="39.4">Haswell rPGA EDS</text>
<text x="119.5" y="58.7" transform="rotate(90 119.5 58.7)">DMI</text>
<text x="125.4" y="56.2" transform="rotate(-90 125.4 56.2)">PEG</text>
<text x="119.5" y="84.3" transform="rotate(90 119.5 84.3)">FDI</text>
</g>
</svg>
